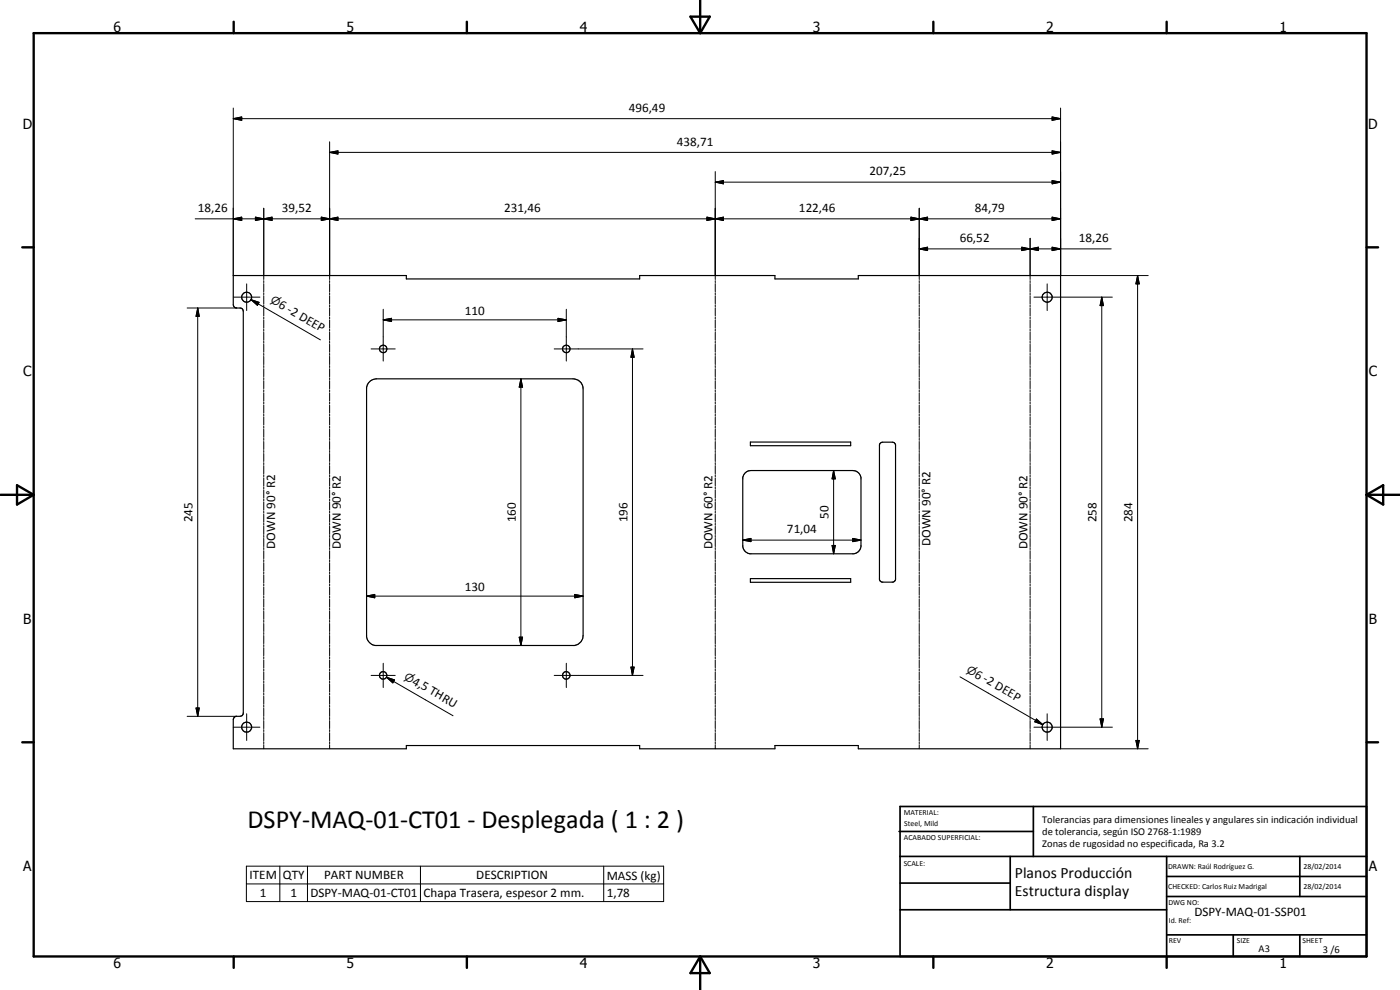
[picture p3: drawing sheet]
<svg xmlns="http://www.w3.org/2000/svg" width="420mm" height="297mm" viewBox="0 0 420 297" stroke-linecap="round" stroke-linejoin="round" font-family="sans-serif">
<g fill="none" stroke="#000" stroke-width=".35">
<path d="M70 82.7h52v1h70v-1h40.6v1h25v-1h60.7v142h-60.7v-1h-25v1h-40.6v-1h-70v1h-52l.1-9 .7-.8h1.2a.94 .94 0 0 0 1-1v-120.5l-.5-.9-1.9-.2-.5-.6zM110.6 114.9l.9-.8 1.5-.4h59a3 3 0 0 1 3 3v74a3 3 0 0 1-2.6 3h-59.8a3.1 3.1 0 0 1-2.6-2.6v-74.8zM225.2 132.6h30.1v1.1h-30.1zM264.1 133.1l.8-.4h2.9a.95 .95 0 0 1 1 .8v40.4l-.8 .8h-3.3l-.8-.8v-40.4zM223.5 142l.9-.6 1-.2h30.5a2.48 2.48 0 0 1 2.5 2.1v20.7a2.53 2.53 0 0 1-2.1 2.2h-31.3a2.54 2.54 0 0 1-2.1-2.2v-20.7zM225.2 173.6h30.1v1.1h-30.1z"/>
<circle cx="74" cy="89.2" r="1.5"/>
<circle cx="314.3" cy="89.2" r="1.49"/>
<circle cx="115" cy="104.7" r="1.13"/>
<circle cx="169.9" cy="104.7" r="1.13"/>
<circle cx="74" cy="218.2" r="1.51"/>
<circle cx="115" cy="202.6" r="1.12"/>
<circle cx="169.9" cy="202.6" r="1.11"/>
<circle cx="314.3" cy="218.2" r="1.51"/>
</g>
<g fill="none" stroke="#000" stroke-width=".3">
<path d="M70 35.6l2.5-.5v1zM70 35.6h248.3M70 32.4v50.3M315.8 35.1l2.5 .5-2.5 .5zM318.3 32.4v50.3h26.3M98.9 45.7l2.5-.4v.9zM98.9 42.5v41.4M98.9 45.7h219.4M214.7 54.7l2.4-.5v1zM214.7 51.5v32.4M214.7 54.7h103.6M315.8 54.2l2.5 .5-2.5 .5z"/>
<path d="M315.8 45.3l2.5 .4-2.5 .5zM58.6 65.7h259.7M70 65.7l2.5-.5v1zM76.7 65.2l2.5 .5-2.5 .5zM76.7 65.2l4.9 1v-1l-4.9 1zM79.2 65.7l2.4-.5v1zM79.2 62.5v21.4M96.4 65.2l2.5 .5-2.5 .5zM96.4 65.2l5 1v-1l-5 1zM98.9 65.7l2.5-.5v1zM212.2 65.2l2.5 .5-2.5 .5zM214.7 65.7l2.4-.5v1z"/>
<path d="M273.4 65.2l2.5 .5-2.5 .5zM273.4 65.2l5 1v-1l-5 1zM275.9 65.7l2.5-.5v1zM275.9 74.7l2.5-.5v1zM275.9 62.5v21.4M275.9 74.7h57.6M306.7 74.2l2.4 .5-2.4 .5zM306.7 74.2l4.9 1v-1l-4.9 1zM309.1 74.7l2.5-.5v1zM309.1 71.5v12.4M315.8 74.2l2.5 .5-2.5 .5zM315.8 65.2l2.5 .5-2.5 .5z"/>
<path d="M56.2 92.4h14.8M59.3 92.4l.5 2.5h-1zM59.3 92.4v122.5M70 89.2h8M74 85.2v8M75.3 89.9l2.5 .8-.6 .9zM75.3 89.9l20.9 12.1M79.2 84.2v.6M79.2 85.1v2.4M79.2 87.8v.6M79.2 88.7v2.5M79.2 91.5v.6"/>
<path d="M79.2 92.4v2.4M79.2 95.1v.6M79.2 96v2.5M79.2 98.8v.6M79.2 99.7v2.4M98.9 84.2v.6M98.9 85.1v2.4M98.9 87.8v.6M98.9 88.7v2.5M98.9 91.5v.6M98.9 92.4v2.4M98.9 95.1v.6"/>
<path d="M98.9 96v2.5M98.9 98.8v.6M98.9 99.7v2.4M115 96l2.5-.5v1zM115 92.8v15.5M115 96h55M167.5 95.5l2.5 .5-2.5 .5zM170 92.8v15.5M214.7 84.2v.6M214.7 85.1v2.4M214.7 87.8v.6M214.7 88.7v2.5"/>
<path d="M214.7 91.5v.6M214.7 92.4v2.4M214.7 95.1v.6M214.7 96v2.5M214.7 98.8v.6M214.7 99.7v2.4M275.9 84.2v.6M275.9 85.1v2.4M275.9 87.8v.6M275.9 88.7v2.5M275.9 91.5v.6M275.9 92.4v2.4"/>
<path d="M275.9 95.1v.6M275.9 96v2.5M275.9 98.8v.6M275.9 99.7v2.4M309.1 84.2v.6M309.1 85.1v2.4M309.1 87.8v.6M309.1 88.7v2.5M309.1 91.5v.6M309.1 92.4v2.4M309.1 95.1v.6M309.1 96v2.5"/>
<path d="M309.1 98.8v.6M309.1 99.7v2.4M310.3 89.2h23.5M314.3 85.2v8M330.7 89.2l.5 2.5h-1.1zM330.7 89.2v129M341.4 82.7l.5 2.5h-1zM341.4 82.7v142M79.2 102.4v.6M79.2 103.3v2.4M79.2 106v.6M79.2 106.9v2.5"/>
<path d="M79.2 109.7v.6M79.2 110.6v2.4M79.2 113.3v.6M79.2 114.2v2.4M79.2 117v.6M79.2 117.9v2.4M98.9 102.4v.6M98.9 103.3v2.4M98.9 106v.6M98.9 106.9v2.5M98.9 109.7v.6M98.9 110.6v2.4"/>
<path d="M98.9 113.3v.6M98.9 114.2v2.4M98.9 117v.6M98.9 117.9v2.4M111.4 104.7h7.2M156.3 113.7l.5 2.5h-1zM156.3 113.7v80M166.3 104.7h26.7M189.8 104.7l.5 2.5h-1zM189.8 104.7v97.9M214.7 102.4v.6M214.7 103.3v2.4"/>
<path d="M214.7 106v.6M214.7 106.9v2.5M214.7 109.7v.6M214.7 110.6v2.4M214.7 113.3v.6M214.7 114.2v2.4M214.7 117v.6M214.7 117.9v2.4M275.9 102.4v.6M275.9 103.3v2.4M275.9 106v.6M275.9 106.9v2.5"/>
<path d="M275.9 109.7v.6M275.9 110.6v2.4M275.9 113.3v.6M275.9 114.2v2.4M275.9 117v.6M275.9 117.9v2.4M309.1 102.4v.6M309.1 103.3v2.4M309.1 106v.6M309.1 106.9v2.5M309.1 109.7v.6M309.1 110.6v2.4"/>
<path d="M309.1 113.3v.6M309.1 114.2v2.4M309.1 117v.6M309.1 117.9v2.4M79.2 120.6v.6M79.2 121.5v2.5M79.2 124.2v.6M79.2 125.1v2.5M79.2 127.9v.6M79.2 128.8v2.4M79.2 131.5v.6M79.2 132.5v2.4"/>
<path d="M79.2 135.2v.6M79.2 136.1v2.4M79.2 138.8v.6M79.2 139.7v2.5M98.9 120.6v.6M98.9 121.5v2.5M98.9 124.2v.6M98.9 125.1v2.5M98.9 127.9v.6M98.9 128.8v2.4M98.9 131.5v.6M98.9 132.5v2.4"/>
<path d="M98.9 135.2v.6M98.9 136.1v2.4M98.9 138.8v.6M98.9 139.7v2.5M214.7 120.6v.6M214.7 121.5v2.5M214.7 124.2v.6M214.7 125.1v2.5M214.7 127.9v.6M214.7 128.8v2.4M214.7 131.5v.6M214.7 132.5v2.4"/>
<path d="M214.7 135.2v.6M214.7 136.1v2.4M214.7 138.8v.6M214.7 139.7v2.5M275.9 120.6v.6M275.9 121.5v2.5M275.9 124.2v.6M275.9 125.1v2.5M275.9 127.9v.6M275.9 128.8v2.4M275.9 131.5v.6M275.9 132.5v2.4"/>
<path d="M275.9 135.2v.6M275.9 136.1v2.4M275.9 138.8v.6M275.9 139.7v2.5M309.1 120.6v.6M309.1 121.5v2.5M309.1 124.2v.6M309.1 125.1v2.5M309.1 127.9v.6M309.1 128.8v2.4M309.1 131.5v.6M309.1 132.5v2.4"/>
<path d="M309.1 135.2v.6M309.1 136.1v2.4M309.1 138.8v.6M309.1 139.7v2.5M79.2 142.5v.5M79.2 143.4v2.4M79.2 146.1v.6M79.2 147v2.4M79.2 149.7v.6M79.2 150.6v2.5M79.2 153.4v.6M79.2 154.3v2.4"/>
<path d="M79.2 157v.6M79.2 157.9v2.5M98.9 142.5v.5M98.9 143.4v2.4M98.9 146.1v.6M98.9 147v2.4M98.9 149.7v.6M98.9 150.6v2.5M98.9 153.4v.6M98.9 154.3v2.4M98.9 157v.6M98.9 157.9v2.5"/>
<path d="M214.7 142.5v.5M214.7 143.4v2.4M214.7 146.1v.6M214.7 147v2.4M214.7 149.7v.6M214.7 150.6v2.5M214.7 153.4v.6M214.7 154.3v2.4M214.7 157v.6M214.7 157.9v2.5M250.2 141.2l.5 2.5h-1zM250.2 141.2v25"/>
<path d="M275.9 142.5v.5M275.9 143.4v2.4M275.9 146.1v.6M275.9 147v2.4M275.9 149.7v.6M275.9 150.6v2.5M275.9 153.4v.6M275.9 154.3v2.4M275.9 157v.6M275.9 157.9v2.5M309.1 142.5v.5M309.1 143.4v2.4"/>
<path d="M309.1 146.1v.6M309.1 147v2.4M309.1 149.7v.6M309.1 150.6v2.5M309.1 153.4v.6M309.1 154.3v2.4M309.1 157v.6M309.1 157.9v2.5M79.2 160.7v.5M79.2 161.5v2.5M79.2 164.3v.6M79.2 165.2v2.4"/>
<path d="M79.2 167.9v.6M79.2 168.8v2.5M79.2 171.6v.6M79.2 172.5v2.4M79.2 175.2v.6M79.2 176.1v2.5M79.2 178.9v.6M79.2 179.7v2.5M98.9 160.7v.5M98.9 161.5v2.5M98.9 164.3v.6M98.9 165.2v2.4"/>
<path d="M98.9 167.9v.6M98.9 168.8v2.5M98.9 171.6v.6M98.9 172.5v2.4M98.9 175.2v.6M98.9 176.1v2.5M98.9 178.9v.6M98.9 179.7v2.5M110 178.9l2.5-.5v1zM110 178.9h65M172.5 178.4l2.5 .5-2.5 .5zM214.7 160.7v.5"/>
<path d="M214.7 161.5v2.5M214.7 164.3v.6M214.7 165.2v2.4M214.7 167.9v.6M214.7 168.8v2.5M214.7 171.6v.6M214.7 172.5v2.4M214.7 175.2v.6M214.7 176.1v2.5M214.7 178.9v.6M214.7 179.7v2.5M222.9 162.1l2.5-.6v1z"/>
<path d="M222.9 162.1h35.5M249.7 163.7h1l-.5 2.5zM255.9 161.5l2.5 .6-2.5 .4zM275.9 160.7v.5M275.9 161.5v2.5M275.9 164.3v.6M275.9 165.2v2.4M275.9 167.9v.6M275.9 168.8v2.5M275.9 171.6v.6M275.9 172.5v2.4M275.9 175.2v.6"/>
<path d="M275.9 176.1v2.5M275.9 178.9v.6M275.9 179.7v2.5M309.1 160.7v.5M309.1 161.5v2.5M309.1 164.3v.6M309.1 165.2v2.4M309.1 167.9v.6M309.1 168.8v2.5M309.1 171.6v.6M309.1 172.5v2.4M309.1 175.2v.6"/>
<path d="M309.1 176.1v2.5M309.1 178.9v.6M309.1 179.7v2.5M79.2 182.5v.6M79.2 183.4v2.4M79.2 186.1v.6M79.2 187.1v2.4M79.2 189.8v.6M79.2 190.7v2.4M79.2 193.4v.6M79.2 194.3v2.5M79.2 197.1v.6"/>
<path d="M79.2 198v2.4M98.9 182.5v.6M98.9 183.4v2.4M98.9 186.1v.6M98.9 187.1v2.4M98.9 189.8v.6M98.9 190.7v2.4M98.9 193.4v.6M98.9 194.3v2.5M98.9 197.1v.6M98.9 198v2.4M115 199v7.3"/>
<path d="M155.8 191.2h1l-.5 2.5zM170 199v7.3M214.7 182.5v.6M214.7 183.4v2.4M214.7 186.1v.6M214.7 187.1v2.4M214.7 189.8v.6M214.7 190.7v2.4M214.7 193.4v.6M214.7 194.3v2.5M214.7 197.1v.6M214.7 198v2.4"/>
<path d="M275.9 182.5v.6M275.9 183.4v2.4M275.9 186.1v.6M275.9 187.1v2.4M275.9 189.8v.6M275.9 190.7v2.4M275.9 193.4v.6M275.9 194.3v2.5M275.9 197.1v.6M275.9 198v2.4M309.1 182.5v.6M309.1 183.4v2.4"/>
<path d="M309.1 186.1v.6M309.1 187.1v2.4M309.1 189.8v.6M309.1 190.7v2.4M309.1 193.4v.6M309.1 194.3v2.5M309.1 197.1v.6M309.1 198v2.4M56.2 214.9h14.8M58.8 212.4h1l-.5 2.5zM70 218.2h8M74 214.2v8"/>
<path d="M79.2 200.7v.6M79.2 201.6v2.4M79.2 204.3v.7M79.2 205.2v2.5M79.2 208v.6M79.2 208.9v2.4M79.2 211.6v.6M79.2 212.5v2.5M79.2 215.3v.6M79.2 216.2v2.4M79.2 218.9v.6M79.2 219.8v2.4"/>
<path d="M98.9 200.7v.6M98.9 201.6v2.4M98.9 204.3v.7M98.9 205.2v2.5M98.9 208v.6M98.9 208.9v2.4M98.9 211.6v.6M98.9 212.5v2.5M98.9 215.3v.6M98.9 216.2v2.4M98.9 218.9v.6M98.9 219.8v2.4"/>
<path d="M111.4 202.6h7.2M116 203.2l2.4 .8-.5 .9zM116 203.2l20 11.6M166.3 202.6h26.7M189.3 200.2h1l-.5 2.4zM214.7 200.7v.6M214.7 201.6v2.4M214.7 204.3v.7M214.7 205.2v2.5M214.7 208v.6M214.7 208.9v2.4M214.7 211.6v.6"/>
<path d="M214.7 212.5v2.5M214.7 215.3v.6M214.7 216.2v2.4M214.7 218.9v.6M214.7 219.8v2.4M275.9 200.7v.6M275.9 201.6v2.4M275.9 204.3v.7M275.9 205.2v2.5M275.9 208v.6M275.9 208.9v2.4M275.9 211.6v.6"/>
<path d="M275.9 212.5v2.5M275.9 215.3v.6M275.9 216.2v2.4M275.9 218.9v.6M275.9 219.8v2.4M288.1 203.1l24.9 14.3M309.1 200.7v.6M309.1 201.6v2.4M309.1 204.3v.7M309.1 205.2v2.5M309.1 208v.6M309.1 208.9v2.4"/>
<path d="M309.1 211.6v.6M309.1 212.5v2.5M309.1 215.3v.6M309.1 216.2v2.4M309.1 218.9v.6M309.1 219.8v2.4M310.3 218.2h23.5M311.1 215.7l1.9 1.7-2.5-.8zM314.3 214.2v8M330.1 215.7h1.1l-.5 2.5zM79.2 222.5v.6M79.2 223.4v1.3"/>
<path d="M98.9 222.5v.6M98.9 223.4v1.3M214.7 222.5v.6M214.7 223.4v1.3M275.9 222.5v.6M275.9 223.4v1.3M309.1 222.5v.6M309.1 223.4v1.3M318.3 224.7h26.3M340.9 222.2h1l-.5 2.5zM73.9 259.9h125.3v10.6h-125.3zM84 259.9v10.6"/>
<path d="M92.3 259.9v10.6M126.2 259.9v10.6M181.2 259.9v10.6M73.9 265.2h125.3"/>
</g>
<g fill="none" stroke="#000" stroke-width=".71">
<path d="M10.1 9.9h400v277.1h-400zM70.1 6.5v3.4M140.1 6.5v3.4M207.2 5h5.8l-2.9 4.9zM210.1 0v9.9M280.1 6.5v3.4M350.1 6.5v3.4M6.7 74.2h3.4M410.1 74.2h3.5M.1 148.5h10M5.1 145.6l5 2.9-5 2.9zM410.1 148.5h10"/>
<path d="M410.1 148.5l5-2.9v5.8zM6.7 222.7h3.4M410.1 222.7h3.5M70.1 287v3.4M140.1 287v3.4M210.1 287v10M210.1 287l2.9 5h-5.8zM280.1 287v3.4M350.1 287v3.4"/>
</g>
<g fill="none" stroke="#000" stroke-width=".51">
<path d="M269.8 249.5h40.3M270.1 242h140v45h-140zM270.1 257h140M303.2 257v16M310.1 242v15M350.1 257v30M390.1 257v12M270.1 265h33.1M270.1 273h80M350.1 269h60M350.1 263h60M350.1 280.5h60"/>
<path d="M370.1 280.5v6.5M390.1 280.5v6.5"/>
</g>
<g fill="#000">
<path d="M70 35.6l2.5-.5v1zM315.8 35.1l2.5 .5-2.5 .5zM98.9 45.7l2.5-.4v.9zM214.7 54.7l2.4-.5v1zM315.8 54.2l2.5 .5-2.5 .5zM315.8 45.3l2.5 .4-2.5 .5zM70 65.7l2.5-.5v1zM76.7 65.2l2.5 .5-2.5 .5zM79.2 65.7l2.4-.5v1zM96.4 65.2l2.5 .5-2.5 .5zM98.9 65.7l2.5-.5v1zM212.2 65.2l2.5 .5-2.5 .5z"/>
<path d="M214.7 65.7l2.4-.5v1zM273.4 65.2l2.5 .5-2.5 .5zM275.9 65.7l2.5-.5v1zM275.9 74.7l2.5-.5v1zM306.7 74.2l2.4 .5-2.4 .5zM309.1 74.7l2.5-.5v1zM315.8 74.2l2.5 .5-2.5 .5zM315.8 65.2l2.5 .5-2.5 .5zM59.3 92.4l.5 2.5h-1zM75.3 89.9l2.5 .8-.6 .9zM115 96l2.5-.5v1zM167.5 95.5l2.5 .5-2.5 .5z"/>
<path d="M330.7 89.2l.5 2.5h-1.1zM341.4 82.7l.5 2.5h-1zM156.3 113.7l.5 2.5h-1zM189.8 104.7l.5 2.5h-1zM250.2 141.2l.5 2.5h-1zM110 178.9l2.5-.5v1zM172.5 178.4l2.5 .5-2.5 .5zM222.9 162.1l2.5-.6v1zM249.7 163.7h1l-.5 2.5zM255.9 161.5l2.5 .6-2.5 .4zM155.8 191.2h1l-.5 2.5zM58.8 212.4h1l-.5 2.5z"/>
<path d="M116 203.2l2.4 .8-.5 .9zM189.3 200.2h1l-.5 2.4zM311.1 215.7l1.9 1.7-2.5-.8zM330.1 215.7h1.1l-.5 2.5zM340.9 222.2h1l-.5 2.5z"/>
</g>
<text font-size="7.9" x="74.3" y="248.5">DSPY-MAQ-01-CT01 - Desplegada ( 1 : 2 )</text>
<g font-size="4.7">
<text x="304.6" y="263.5">Planos Producción</text>
<text x="304.6" y="268.9">Estructura display</text>
</g>
<g font-size="4.2">
<text x="34" y="9.6">6</text>
<text x="104" y="9.6">5</text>
<text x="174" y="9.6">4</text>
<text x="244" y="9.6">3</text>
<text x="314" y="9.6">2</text>
<text x="384" y="9.6">1</text>
<text x="6.8" y="38.7">D</text>
<text x="410.6" y="38.7">D</text>
<text x="7" y="112.9">C</text>
<text x="410.8" y="112.9">C</text>
<text x="7" y="187.1">B</text>
<text x="410.8" y="187.1">B</text>
<text x="7" y="261.4">A</text>
<text x="410.8" y="261.4">A</text>
<text x="34" y="290.4">6</text>
<text x="104" y="290.4">5</text>
<text x="174" y="290.4">4</text>
<text x="244" y="290.4">3</text>
<text x="314" y="290.4">2</text>
<text x="384" y="290.4">1</text>
</g>
<g font-size="3.9">
<text x="188.7" y="33.6">496,49</text>
<text x="203.1" y="43.7">438,71</text>
<text x="261" y="52.6">207,25</text>
<text x="59.4" y="63.6">18,26</text>
<text x="84.6" y="63.6">39,52</text>
<text x="151.3" y="63.6">231,46</text>
<text x="239.8" y="63.6">122,46</text>
<text x="292.6" y="63.6">84,79</text>
<text x="288" y="72.6">66,52</text>
<text x="323.8" y="72.6">18,26</text>
<text x="83.4" y="92.1" transform="rotate(30 83.4 92.1)">6 -2 DEEP</text>
<text x="139.5" y="94.4">110</text>
<text x="248.6" y="155.7" transform="rotate(-90 248.6 155.7)">50</text>
<text x="57.8" y="156.7" transform="rotate(-90 57.8 156.7)">245</text>
<text x="154.8" y="156.7" transform="rotate(-90 154.8 156.7)">160</text>
<text x="188.3" y="156.7" transform="rotate(-90 188.3 156.7)">196</text>
<text x="236.2" y="159.9">71,04</text>
<text x="329.1" y="156.7" transform="rotate(-90 329.1 156.7)">258</text>
<text x="339.8" y="156.7" transform="rotate(-90 339.8 156.7)">284</text>
<text x="82.5" y="164.6" transform="rotate(-90 82.5 164.6)">DOWN 90° R2</text>
<text x="102.3" y="164.8" transform="rotate(-90 102.3 164.8)">DOWN 90° R2</text>
<text x="213.9" y="164.8" transform="rotate(-90 213.9 164.8)">DOWN 60° R2</text>
<text x="279.3" y="163.8" transform="rotate(-90 279.3 163.8)">DOWN 90° R2</text>
<text x="308.3" y="164.8" transform="rotate(-90 308.3 164.8)">DOWN 90° R2</text>
<text x="139.5" y="177.3">130</text>
<text x="292.3" y="203" transform="rotate(30 292.3 203)">6 -2 DEEP</text>
<text x="123.5" y="205.1" transform="rotate(30 123.5 205.1)">4,5 THRU</text>
<text x="74.9" y="263.8">ITEM</text>
<text x="84.9" y="263.8">QTY</text>
<text x="97.3" y="263.8">PART NUMBER</text>
<text x="142.9" y="263.8">DESCRIPTION</text>
<text x="182.1" y="263.9">MASS (kg)</text>
<text x="78" y="269.2">1</text>
<text x="87.2" y="269.2">1</text>
<text x="93.2" y="269.2">DSPY-MAQ-01-CT01</text>
<text x="127.1" y="269.2">Chapa Trasera, espesor 2 mm.</text>
<text x="182.1" y="269.2">1,78</text>
<text x="358.5" y="275">DSPY-MAQ-01-SSP01</text>
</g>
<g font-size="3.3">
<text x="81" y="90.7" transform="rotate(30 81 90.7)">n</text>
<text x="121.1" y="203.7" transform="rotate(30 121.1 203.7)">n</text>
<text x="289.9" y="201.6" transform="rotate(30 289.9 201.6)">n</text>
</g>
<g font-size="3.1">
<text x="312.7" y="246.8">Tolerancias para dimensiones lineales y angulares sin indicación individual</text>
<text x="312.7" y="250.4">de tolerancia, según ISO 2768-1:1989</text>
<text x="312.7" y="254">Zonas de rugosidad no especificada, Ra 3.2</text>
<text x="377.7" y="285.6">A3</text>
<text x="397" y="285.9">3 /6</text>
</g>
<g font-size="2.4">
<text x="271.2" y="244.4">MATERIAL:</text>
<text x="271.3" y="252">ACABADO SUPERFICIAL:</text>
<text x="271.4" y="247.9">Steel, Mild</text>
<text x="271.2" y="259.7">SCALE:</text>
<text x="350.6" y="260.8">DRAWN: Raúl Rodríguez G.</text>
<text x="391.2" y="260.6">28/02/2014</text>
<text x="350.6" y="266.9">CHECKED: Carlos Ruiz Madrigal</text>
<text x="391.2" y="266.7">28/02/2014</text>
<text x="350.6" y="271.4">DWG NO:</text>
<text x="350.8" y="276.9">Id. Ref:</text>
<text x="350.8" y="282.8">REV</text>
<text x="371.2" y="282.9">SIZE</text>
<text x="390.9" y="282.9">SHEET</text>
</g>
</svg>
